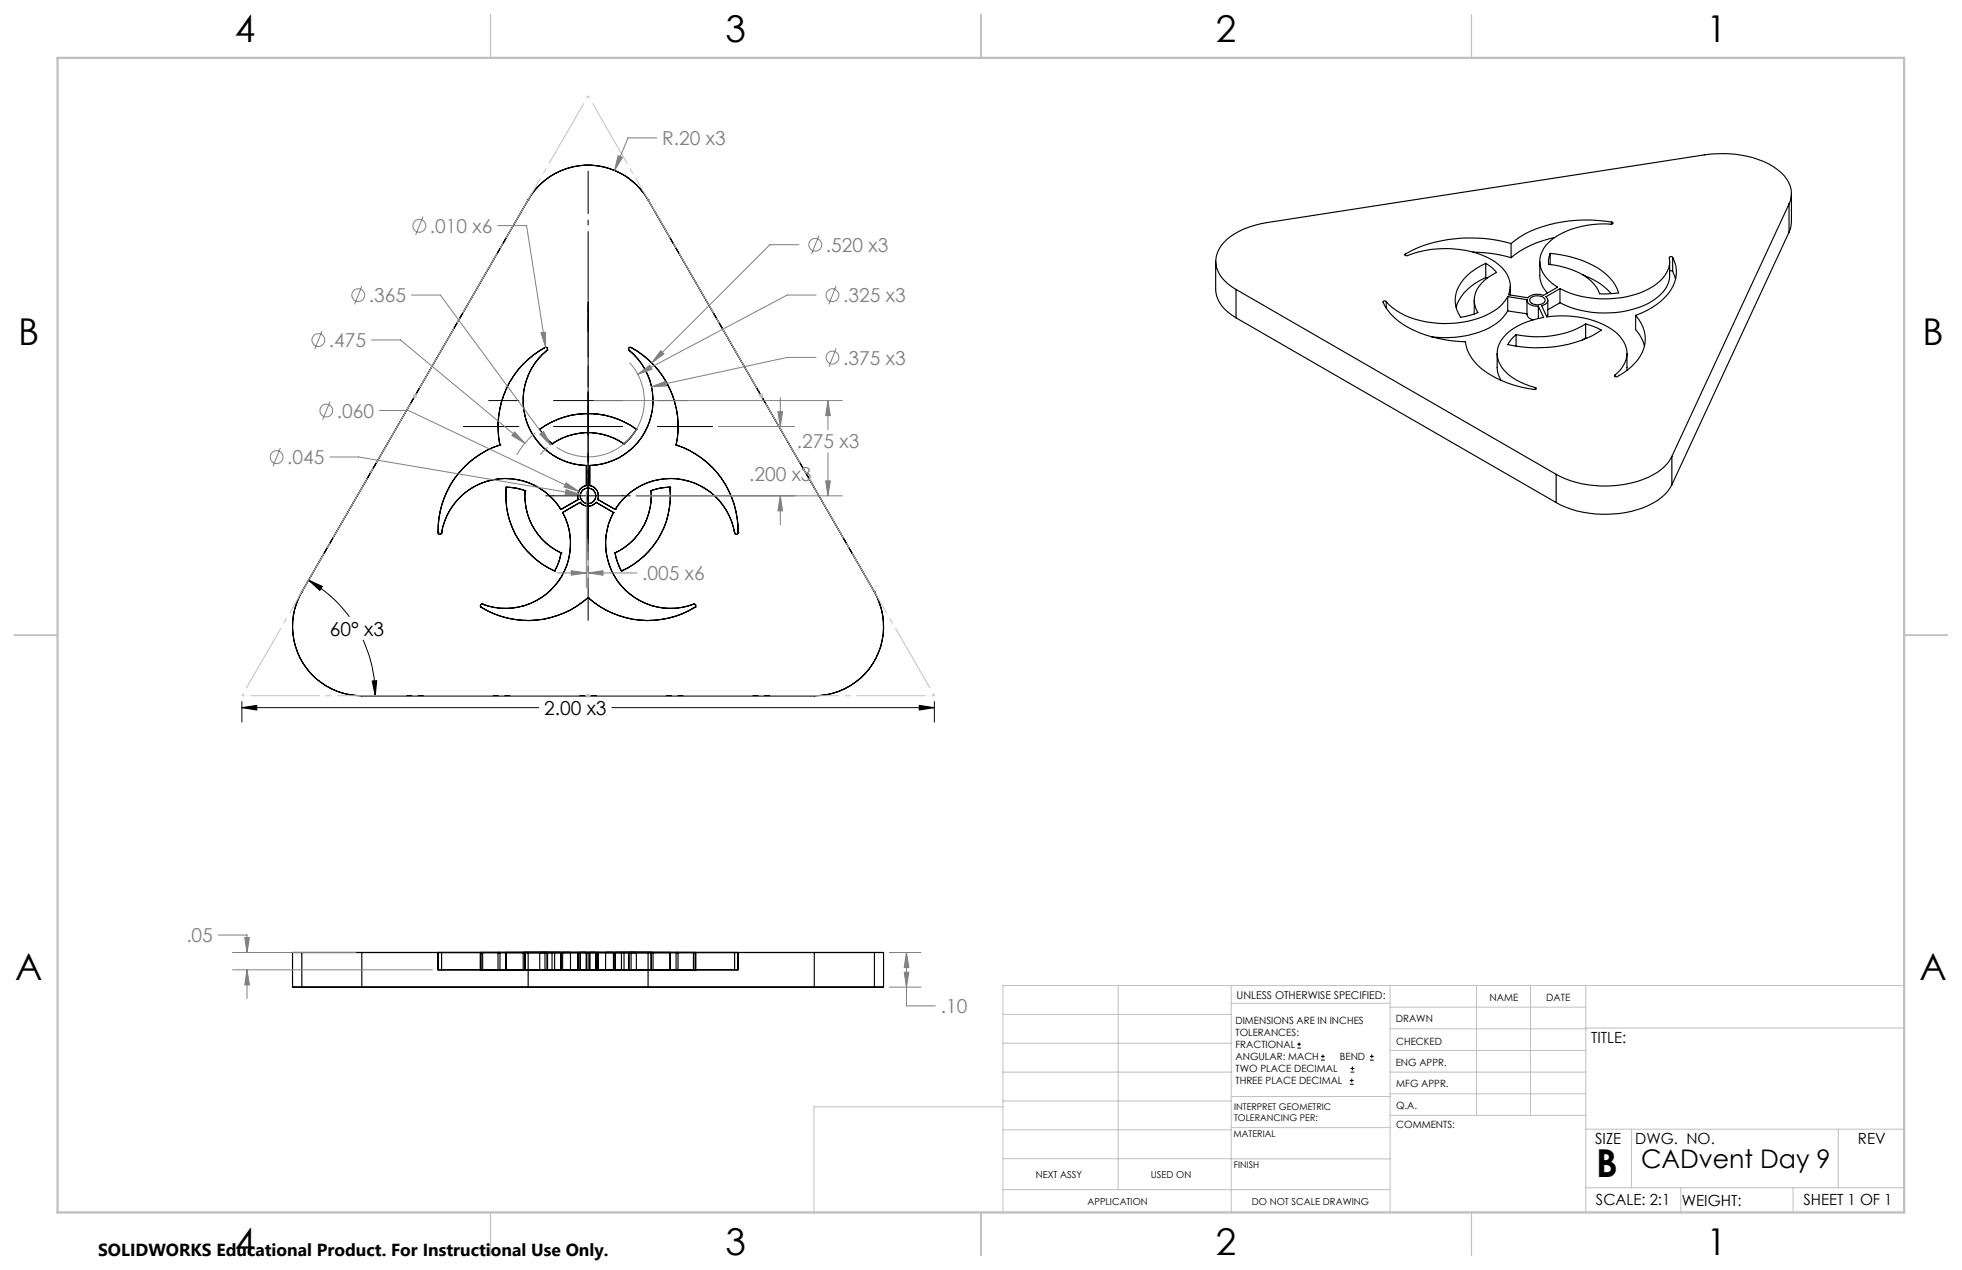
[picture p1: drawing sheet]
<svg xmlns="http://www.w3.org/2000/svg" width="432mm" height="279mm" viewBox="0 0 432 279" stroke-linecap="round" stroke-linejoin="round" font-family="sans-serif">
<g fill="none" stroke="#000" stroke-width=".25">
<path d="M116.2 44a15.2 15.2 0 0 1 26.4 0M116.2 44l-49.8 86.2M116.2 44h.1M142.6 44l49.8 86.2M142.6 44h.1M267.5 57.5v6.2a7.2 7.2 0 0 0 3.6 5.6l.9 .6M309.3 55.9v.3M324.2 55.5h.8a29 29 0 0 1 7.6 1.2M327 57.9v3.2M332.6 53.6a31.6 31.6 0 0 0-22.2 1.7l-1.1 .6M332.6 53.6v3.1M338.9 57.5v3.2a5.8 5.8 0 0 0 1.6 3.8"/>
<path d="M341.2 55.7a21.9 21.9 0 0 1 12.3 4.7 8.7 8.7 0 0 1 2.7 4.1l-4.2 .1a9.3 9.3 0 0 0-6.3-5.4l-2.4-.6-2.4-.4a4 4 0 0 1 .3-2.5zM341.2 55.7v2.5M342.2 52.2a21.6 21.6 0 0 0-9.6 4.5M354.7 48.9l.3 .1-.1 .2a21.4 21.4 0 0 0-13.2 3.4 5.6 5.6 0 0 0-1.8 8 9.5 9.5 0 0 0 2.9 2.6l-3.1 1.8a3.2 3.2 0 0 0-3.4 .5l-4.3-.7a5.6 5.6 0 0 0-2.2-6.6 18.6 18.6 0 0 0-12.6-3.5 24.4 24.4 0 0 0-7.7 1.6l-.3-.2 .1-.2M354.7 48.9a31.5 31.5 0 0 0-19.1 2.6l-3 2.1M354.7 48.9v.4M367.5 57.5a9 9 0 0 1-.6 5.4 12.4 12.4 0 0 1-8.7 5.4 22.4 22.4 0 0 1-14.9-1.7M367.5 59.7l.3-.2 .3 .2M368.1 56.6a.43 .43 0 0 0-.7 .1 6.1 6.1 0 0 1-2.8 5.8 21.4 21.4 0 0 1-18 2.3l-3.3-1.3M368.1 56.6a7.2 7.2 0 0 1-1.7 8.8 16.6 16.6 0 0 1-6.4 4M368.1 59.7l.7 1.7M368.1 56.6v3.1"/>
<path d="M393.7 44.9a6 6 0 0 0-2.5-7.6 22 22 0 0 0-16.1-3.2l-96.2 14.9a15.6 15.6 0 0 0-10.2 5 5.6 5.6 0 0 0 .8 7.8l.8 .7 1.7 1.2M393.7 44.9l-25.8 55.5M393.7 44.9v6.2M393.7 51.1l-25.8 55.5M394.3 42.6v6.2l-.2 1.5-.4 .8M119.9 76.4a.38 .38 0 0 1 .5 .2 .38 .38 0 0 1 0 .5M119.9 76.4a19.8 19.8 0 0 0-9.9 21.5M119.9 76.4h.1M120.4 77.1a14.3 14.3 0 0 0-4.5 15.7 14.3 14.3 0 0 0 13.1 9.6M120.4 77.1h.1M138.5 77.1a14.3 14.3 0 0 1 4.4 15.7 14.3 14.3 0 0 1-13.1 9.6M138.5 77.1h.1"/>
<path d="M138.9 76.4a19.8 19.8 0 0 1 9.9 21.5M138.9 76.4a.38 .38 0 0 0-.5 .2 .38 .38 0 0 0 .1 .5M138.9 76.4h.1M272 63.7l70.5 40.7M272 63.7v6.2M272 69.9l70.5 40.7M305.1 66.3a.42 .42 0 0 0-.7 .2 13.5 13.5 0 0 0 7.8 6.6l4.2 1.3 3 .6 3.1 .2a10 10 0 0 0 5.7 7.4 22.4 22.4 0 0 0 9.8 3l.1-.2-.2-.1M305.1 66.3v1.5M323 60.5a16.5 16.5 0 0 1 4-2.6l1.3 1 1.1 1a7.8 7.8 0 0 0-5 5.9 5.2 5.2 0 0 0 .9 3l-1.9 .6-1.9 .4a6.8 6.8 0 0 1 1.5-9.3zM324.4 66.1v3M327 61.1a11.1 11.1 0 0 0-6.5 6.5M327 61.1l.3 .1"/>
<path d="M329.5 77.8v3.1a5.4 5.4 0 0 0 .8 2.8M331.8 65.3l4.3 .6a1.95 1.95 0 0 0 2.5 1.5M331.8 65.3a10.8 10.8 0 0 1-6.4 4.7 22.6 22.6 0 0 1-17.2-1.2 10.3 10.3 0 0 1-3.1-2.5M331.8 68.4a12.9 12.9 0 0 1-8.8 5.4l-3.9 .5-4-.2M331.8 68.4l4.3 .6M331.8 65.3v3.1M332.4 62.9v2M333.7 73.6v2.6M336.1 66.1v3.2a1.5 1.5 0 0 0 1.3 1.1M336.9 65.5a2.49 2.49 0 0 1 3 .2 .95 .95 0 0 1-1 1.3h-.9a1 1 0 0 1-1.1-.4 1 1 0 0 1 0-1.1zM338.6 67.4l1.1 2.5a13.8 13.8 0 0 0-9.4 5 5.5 5.5 0 0 0 1.6 7.4 15.4 15.4 0 0 0 6 3M338.6 67.4v2.7"/>
<path d="M340.4 69.7a20.6 20.6 0 0 1 15.2 3.4 5.6 5.6 0 0 1 2 6.7 7.1 7.1 0 0 1-2.2 2.8M340.6 66.1v3.1l-.2 .5M343.3 63.5l-3.1 1.8a.99 .99 0 0 1 .4 1.1 .99 .99 0 0 1-.9 .7l-.4 .2 1.1 2.4M343.3 66.6l-2.7 1.6M343.3 63.5v3.1M348.3 60.4l1.1 .5a14.6 14.6 0 0 1 5.2 3.7M349 71.3l1.8 .6 1.6 .7a26.2 26.2 0 0 1-17.6 3.7l-2.9-.5 .7-1.1 1.1-1.1M349 71.3a21.3 21.3 0 0 1-15.3 2.3M349 74.4h.2M349 74.4l-.7 .4M349 71.3v3.1M358.1 77.8l-.1 3.7"/>
<path d="M360 69.4a7.5 7.5 0 0 1-1 11.4l-3 2a.32 .32 0 0 1-.5 .2 .32 .32 0 0 1-.1-.4M360 69.4v3.1a8.4 8.4 0 0 1 1.9 3.6M110 97.9a19.8 19.8 0 0 0-13.6 19.3M110 97.9h.1M118.8 94.4a12.8 12.8 0 0 0 2.7 3.2M118.8 94.4a18.2 18.2 0 0 1 21.3 0M118.8 94.4h.1M121.5 97.6a13.9 13.9 0 0 1 15.8 0M121.5 97.6h.1M137.3 97.6h.1M140.1 94.4a11.1 11.1 0 0 1-2.8 3.2M140.1 94.4h.1"/>
<path d="M148.8 97.9a19.8 19.8 0 0 1 13.6 19.3M148.8 97.9h.1M337.9 85.3v.4M355.4 82.6v.2M96.4 117.2a.39 .39 0 0 0 .4 .4 .39 .39 0 0 0 .4-.3M96.4 117.2h.1M97.2 117.3h.1M111.4 107.2a12.6 12.6 0 0 1 4.2 .7M111.4 107.2a18.1 18.1 0 0 0 10.7 18.4M111.4 107.2h.1M115.6 107.9a13.8 13.8 0 0 0 7.9 13.7M115.6 107.9h.1"/>
<path d="M123.4 112.1a14.3 14.3 0 0 0-14.9-6.5 14.3 14.3 0 0 0-11.3 11.7M123.4 112.1h.1M123.8 112.7a14.3 14.3 0 0 1-1.8 16.2 14.3 14.3 0 0 1-15.8 4M123.8 112.7h.1M127.3 109.9l-3.9 2.2M127.3 109.9h.1M127.7 110.5a2.26 2.26 0 0 0 3.5 0M127.7 110.5l-3.9 2.2M127.7 110.5h.1M129 106.8a2.33 2.33 0 0 0-1.7 3.1M129 102.4v4.4M129 102.4h.1"/>
<path d="M129 106.8h.1M129.8 106.8a2.28 2.28 0 0 1 1.8 3.1M129.8 102.4v4.4M129.8 102.4h.1M129.8 106.8h.1M131.2 110.5h.1M131.2 110.5l3.8 2.2M131.6 109.9l3.8 2.2M131.6 109.9h.1M135 112.7a14.3 14.3 0 0 0 1.8 16.2 14.3 14.3 0 0 0 15.8 4M135 112.7h.1M135.4 112.1a14.3 14.3 0 0 1 14.9-6.5 14.3 14.3 0 0 1 11.4 11.7"/>
<path d="M135.4 112.1h.1M143.3 107.9a13.9 13.9 0 0 1-7.9 13.7M143.3 107.9h.1M147.4 107.2a12.1 12.1 0 0 0-4.1 .7M147.4 107.2a18.1 18.1 0 0 1-10.6 18.4M147.4 107.2h.1M161.7 117.3h.1M162.4 117.2a.37 .37 0 0 1-.3 .4 .37 .37 0 0 1-.4-.3M162.4 117.2h.1M342.5 104.4v6.2M367.9 100.4a11.5 11.5 0 0 1-7.5 5.5 24.3 24.3 0 0 1-17.9-1.5M367.9 106.6a11.6 11.6 0 0 1-7.5 5.5 23.8 23.8 0 0 1-17.9-1.5"/>
<path d="M367.9 100.4v6.2M66.4 130.2a15.2 15.2 0 0 0 13.2 22.9M66.4 130.2h.1M105.9 133.6h.1M106.2 132.9a.37 .37 0 0 0-.4 .2 .37 .37 0 0 0 .1 .5M106.2 132.9h.1M122.1 125.6h.1M123.5 121.6a12.2 12.2 0 0 1-1.4 4M123.5 121.6h.1M129.4 131.5a19.9 19.9 0 0 1-23.5 2.1M129.4 131.5a19.8 19.8 0 0 0 23.6 2.1M129.4 131.5h.1"/>
<path d="M135.4 121.6a12.2 12.2 0 0 0 1.4 4M135.4 121.6h.1M136.8 125.6h.1M152.6 132.9a.38 .38 0 0 1 .5 .2 .38 .38 0 0 1-.1 .5M152.6 132.9h.1M153 133.6h.1M192.4 130.2a15.2 15.2 0 0 1-13.2 22.9M192.4 130.2h.1M79.6 153.1h99.6M79.6 153.1h.1M179.2 153.1h.1M64.4 209.6v7.6"/>
<path d="M66.4 209.6h-2h15.2v7.6h-15.2h2M66.4 217.2h126M66.4 209.6v7.6M66.4 209.6h126M96.4 209.6h.8M96.4 209.6h13.6M96.4 213.4h13.6M96.4 213.4h.8M96.4 209.6v3.8M97.2 209.6h26.2v3.8M97.2 213.4h26.2M97.2 209.6v3.8"/>
<path d="M105.7 209.6v3.8M105.9 209.6h23.5M105.9 209.6h-.2h.5M105.9 213.4h-.2h.5M105.9 213.4h23.5M105.9 209.6v3.8M106.2 209.6h19.4h-1.8v3.8h1.8h-19.4M106.2 209.6v3.8M109.6 209.6v3.8M110 209.6h-.4h10.3M110 213.4h-.4h10.3M110 209.6v3.8"/>
<path d="M111.3 209.6v3.8M111.4 209.6h4.2M111.4 213.4h10.7M111.4 209.6h10.7M111.4 213.4h4.2M111.4 209.6v3.8M115.1 209.6v3.8M115.5 209.6v3.8M115.6 209.6h7.9M115.6 213.4h7.9M115.6 209.6v3.8M116.2 209.6h26.4v7.6h-26.4z"/>
<path d="M118.8 209.6h2.7M118.8 209.6h21.3M118.8 213.4h2.7M118.8 213.4h21.3M118.8 209.6v3.8M119.9 209.6h.6h-.1M119.9 213.4h.6h-.1M119.9 209.6v3.8M120.4 209.6h-5.3h13.9M120.4 213.4h-5.3h13.9M120.4 209.6v3.8M120.5 209.6v3.8"/>
<path d="M121.5 213.4h15.8M121.5 209.6h15.8M121.5 209.6v3.8M122.1 213.4h1.4M122.1 209.6h1.4M122.1 209.6v3.8M123.4 213.4h4.3M123.5 209.6v3.8M125.6 209.6v3.8M127.1 209.6v3.8M127.7 213.4v-3.8h3.5v3.8M127.7 213.4h3.5"/>
<path d="M127.7 213.4h3.4zM127.7 209.6h3.4zM127.7 209.6v3.8M129 209.5h.1M129 213.4h.1M129 209.6h-1.9h.2v3.8h-.2h1.9M129 209.6v3.8M129.4 213.4h23.6M129.4 209.6h23.6M129.4 209.6v3.8M129.8 213.4h.1M129.8 209.5h.1"/>
<path d="M129.8 209.6h13.9h-5.2M129.8 213.4h13.9h-5.2M129.8 209.6h1.9h-.1v3.8h.1h-1.9M129.8 209.6v3.8M131.1 209.6v3.8M131.2 213.4h4.2M131.7 209.6v3.8M133.3 209.6v3.8M135.4 209.6h7.9M135.4 213.4h7.9M135.4 213.4h1.4M135.4 209.6h1.4"/>
<path d="M135.4 209.6v3.8M135.4 213.4h26.3M136.8 209.6h10.6M136.8 213.4h10.6M136.8 209.6v3.8M137.3 209.6h2.8M137.3 213.4h2.8M137.3 209.6v3.8M138.3 209.6v3.8M138.5 213.4h-.2h.6M138.5 209.6h-.2h.6M138.5 209.6v3.8"/>
<path d="M138.9 213.4h10.3h-.4M138.9 209.6h10.3h-.4M138.9 209.6v3.8M140.1 209.6v3.8M143.3 209.6h4.1M143.3 213.4h4.1M143.3 209.6v3.8M143.7 209.6v3.8M147.4 209.6v3.8M147.5 209.6v3.8M148.8 213.4h13.6M148.8 209.6h13.6"/>
<path d="M148.8 209.6v3.8M149.2 209.6v3.8M152.6 209.6h-19.3h1.7v3.8h-1.7h19.3M152.6 213.4h.5h-.1M152.6 209.6h.5h-.1M152.6 209.6v3.8M153 209.6v3.8M153.1 209.6v3.8M161.7 209.6h.7M161.7 213.4h.7M161.7 209.6h-26.3v3.8M161.7 209.6v3.8"/>
<path d="M162.4 209.6v3.8M192.4 209.6h2.1h-15.3v7.6h15.3h-2.1M192.4 209.6v7.6M194.5 209.6v7.6"/>
<circle cx="129.4" cy="109.1" r="1.71"/>
</g>
<g fill="none" stroke="#808080" stroke-width=".22">
<path d="M136 34.3l1 .3-1.7 2.9zM144.6 30.3h-6.4l-2.9 7.2M93.1 47.7l-1.6 4M109.5 49.6h6.4l4.2 26.8M175.8 53.8h-6.4l-26 26M180.2 51.8l-1.6 4.1M70.9 72.8l-1.6 4M79.7 62.9l-1.7 4.1M81.8 74.8h6.3l27.4 22.7M90.6 64.9h6.3l24.3 33M119.1 73.2l1-.1v3.3zM138.6 79.8a12.4 12.4 0 0 1 .2 16.4 12.4 12.4 0 0 1-16.3 2.2"/>
<path d="M145.4 77.2l.7 .7-2.7 1.9zM179.6 64.9h-6.4l-32.8 17.4M179.6 78.6h-6.4l-29.8 6.5M184 62.9l-1.6 4.1M184 76.7l-1.6 4M61.7 98.6l-1.6 4M72.6 88.3l-1.6 4.1M83.5 90.3h6.4l37.5 17.8M113.3 95l2.2 2.5-2.9-1.7zM117.8 95.2l-.5 .4a18.1 18.1 0 0 0-3.6 4.5M118.8 95.5l.8-.6 1.6 3zM120.5 98.4l-1.6 1.6"/>
<path d="M130.7 88.1h54.7M140.4 82.3l2.7-2 .4 .9zM143.4 85.1l3.1-1.2 .2 1zM158.1 93.8h16.8M171.2 90.6h1l-.5 3.2zM171.7 87.5v6.3M182.2 88.1v6.4M182.2 99.6v9.5M182.2 88.1l.5 3.3h-1zM72.6 100.5h6.4l48.7 8.3M124.6 107.7l3.1 1.1h-3.3zM124.6 106.2l2.8 1.9-3.3-1z"/>
<path d="M129 108.1v21.1M129.4 119.7v9.5M140 109.1h45.4M171.7 109.1v6.3M171.7 109.1l.5 3.3h-1zM181.7 105.8h1l-.5 3.3zM122.7 126h6.3M125.7 125.6l3.3 .4-3.3 .5zM129.4 126l3.3-.4v.9zM129.4 126h10.8M48 205.7h6.4v3.9M51.2 209.6h27.2"/>
<path d="M51.2 213.4h43.9M53.9 206.3h1l-.5 3.3zM54.4 213.4v6.3M54.4 213.4l.5 3.3h-1zM195.7 217.2h7M195.7 209.6h7M199 213.9h1l-.5 3.3zM199.5 209.6v11.7h6.3M199.5 209.6l.5 3.3h-1z"/>
<circle cx="92.3" cy="49.7" r="1.41"/>
<circle cx="179.4" cy="53.8" r="1.41"/>
<circle cx="70.1" cy="74.8" r="1.42"/>
<circle cx="78.8" cy="64.9" r="1.42"/>
<circle cx="183.2" cy="78.7" r="1.42"/>
<circle cx="183.2" cy="64.9" r="1.42"/>
<circle cx="71.8" cy="90.3" r="1.41"/>
<circle cx="60.9" cy="100.6" r="1.42"/>
</g>
<g fill="none" stroke="#000" stroke-width=".22">
<path d="M129.4 66.2v12.4M102 93.8h12.2M107.5 88.1h6.7M121.8 88.1h15.3M121.8 93.8h15.3M129.4 80.5v40.8M144.7 88.1h6.6M144.7 93.8h12.1M120.1 109.1h18.6M67.9 127.6l3 1.4-.5 .9zM67.9 127.6l2.1 1.3a28.8 28.8 0 0 1 6.9 6.8M53.2 155.7l3.3-.5v1z"/>
<path d="M53.2 154.3v4.6M53.2 155.7h65.4M79.9 140.8a29.5 29.5 0 0 1 2.7 12.3M81.9 149.8h1l-.3 3.3zM134.7 155.7h70.9M202.3 155.2l3.3 .5-3.3 .5zM205.6 154.3v4.6M285.5 230.6h.8M285.5 229.7h.8M285.9 229.3v.9M290.7 233.2h.8M290.7 232.4h.8"/>
<path d="M291.1 232v.8M297.1 238.5h.8M297.1 237.7h.8M297.2 235.9h.9M297.2 235.1h.9M297.5 237.3v.8M297.6 234.6v.9M301.5 233.2h.8M301.5 232.4h.8M301.9 232v.8"/>
</g>
<g fill="none" stroke="#c0c0c0" stroke-width=".22">
<path d="M90.8 87.1h1M91 86.7l.7 .8M91.3 86.6v1M91.7 86.7l-.7 .8M167 87.1h1M167.2 86.7l.7 .8M167.5 86.6v1M167.9 86.7l-.7 .8M128.9 153.1h1M129.1 152.7l.7 .7M129.4 152.6v1M129.8 152.7l-.7 .7"/>
<path d="M246.1 216.8v44.9M271 216.8v49.9M305.9 216.8v49.9M324.9 216.8v28.6M336.8 216.8v28.6M349 216.8v49.9M419.1 216.8h-198.4v49.9M220.7 235.9h50.3M220.7 229.5h50.3M220.7 223.2h50.3M271 220.7h34.9M305.9 231.1h43.1"/>
<path d="M305.9 226.3h43.1M305.9 221.6h43.1M305.9 235.9h43.1M349 226.2h70.1M220.7 248.6h50.3M220.7 242.2h50.3M220.7 254.9h50.3M220.7 243.5h-41.6v23.2M271 255h34.9M271 248.1h35M271 241.2h35M305.9 240.6h43.1"/>
<path d="M306 245.4h43M349 248.4h70.1M359.1 248.4v12.9M404.6 248.4v12.9M220.7 261.7h85.2M349 261.3h70.1M369.9 261.3v5.4M394.6 261.3v5.4"/>
</g>
<path d="M129.4 136.5v-98.9" fill="none" stroke="#000" stroke-width=".22" stroke-dasharray="15.2 1.3 1.3 1.3" stroke-dashoffset="5.8" stroke-linecap="butt"/>
<path d="M129.4 21.1l-76.2 132M129.4 21.1l76.2 132M205.6 153.1h-152.4" fill="none" stroke="#c0c0c0" stroke-width=".22" stroke-dasharray="15.2 1.3 1.3 1.3" stroke-dashoffset="-1.9" stroke-linecap="butt"/>
<path d="M108 3.2v9.5M215.9 3.2v9.5M323.8 3.2v9.5M3.1 139.7h9.6M419.1 139.7h9.5M108 266.7v9.6M215.9 266.7v9.6M323.8 266.7v9.6" fill="none" stroke="#c0c0c0" stroke-width=".25"/>
<path d="M12.7 12.7h406.4v254h-406.4z" fill="none" stroke="#c0c0c0" stroke-width=".5"/>
<path d="M199 213.9h1l-.5 3.3zM199.5 209.6l.5 3.3h-1zM54.4 213.4l.5 3.3h-1zM53.9 206.3h1l-.5 3.3zM145.4 77.2l-2 2.6 2.7-1.9zM113.3 95l-.7 .8 2.9 1.7zM118.8 95.5l2.4 2.4-1.6-3zM124.6 106.2l-.5 .9 3.3 1zM124.6 107.7l-.2 1.1h3.3zM140.4 82.3l3.1-1.1-.4-.9zM119.1 73.2l1 3.2v-3.3zM129.4 126l3.3-.4v.9zM125.7 125.6l3.3 .4-3.3 .5zM143.4 85.1l3.3-.2-.2-1zM181.7 105.8h1l-.5 3.3zM182.2 88.1l.5 3.3h-1zM171.2 90.6h1l-.5 3.2zM171.7 109.1l.5 3.3h-1zM136 34.3l-.7 3.2 1.7-2.9z" fill="#808080"/>
<path d="M202.3 155.2l3.3 .5-3.3 .5zM53.2 155.7l3.3-.5v1zM81.9 149.8h1l-.3 3.3zM67.9 127.6l3 1.4-.5 .9z" fill="#000"/>
<text font-size="8.5" x="351.3" y="259">B</text>
<g font-size="8.1">
<text x="51.7" y="9.3">4</text>
<text x="159.7" y="9.3">3</text>
<text x="267.6" y="9.3">2</text>
<text x="375.6" y="9.3">1</text>
<text x="4" y="76">B</text>
<text x="423.1" y="76">B</text>
<text x="3.3" y="215.7">A</text>
<text x="422.4" y="215.7">A</text>
<text x="51.7" y="276">4</text>
<text x="159.7" y="276">3</text>
<text x="267.6" y="276">2</text>
<text x="375.6" y="276">1</text>
</g>
<text font-size="5.6" x="361.2" y="257">CADvent Day 9</text>
<g font-size="4.2" fill="#808080">
<text x="145.7" y="31.9">R.20 x3</text>
<text x="94.6" y="51.2">.010 x6</text>
<text x="181.8" y="55.4">.520 x3</text>
<text x="81.2" y="66.5">.365</text>
<text x="185.6" y="66.5">.325 x3</text>
<text x="72.4" y="76.4">.475</text>
<text x="185.6" y="80.2">.375 x3</text>
<text x="74.2" y="91.9">.060</text>
<text x="175.4" y="98.6">.275 x3</text>
<text x="63.2" y="102.1">.045</text>
<text x="164.8" y="105.7">.200 x3</text>
<text x="141.3" y="127.6">.005 x6</text>
<text x="41" y="207.3">.05</text>
<text x="207" y="222.9">.10</text>
</g>
<g font-size="4.2">
<text x="72.6" y="139.8">60° x3</text>
<text x="119.7" y="157.3">2.00 x3</text>
</g>
<text font-size="3.8" x="21.6" y="276.3">SOLIDWORKS Educational Product. For Instructional Use Only.</text>
<g font-size="3.4">
<text x="350.2" y="229.5">TITLE:</text>
<text x="351.1" y="251.6">SIZE</text>
<text x="359.9" y="251.6">DWG. NO.</text>
<text x="408.9" y="251.7">REV</text>
<text x="351.2" y="265.2">SCALE: 2:1</text>
<text x="370.1" y="265.3">WEIGHT:</text>
<text x="396.9" y="265.2">SHEET 1 OF 1</text>
</g>
<text font-size="2.4" x="272.2" y="219.7">UNLESS OTHERWISE SPECIFIED:</text>
<g font-size="2.2">
<text x="327.8" y="220.1">NAME</text>
<text x="340.3" y="220.2">DATE</text>
<text x="271.9" y="225.3">DIMENSIONS ARE IN INCHES</text>
<text x="271.9" y="227.9">TOLERANCES:</text>
<text x="307.2" y="224.9">DRAWN</text>
<text x="271.9" y="230.6">FRACTIONAL</text>
<text x="271.9" y="233.2">ANGULAR: MACH</text>
<text x="294.9" y="233.2">BEND</text>
<text x="307.3" y="229.8">CHECKED</text>
<text x="271.9" y="235.9">TWO PLACE DECIMAL</text>
<text x="271.9" y="238.5">THREE PLACE DECIMAL</text>
<text x="307.2" y="234.5">ENG APPR.</text>
<text x="307.3" y="239.2">MFG APPR.</text>
<text x="307.3" y="243.9">Q.A.</text>
<text x="307.3" y="248.1">COMMENTS:</text>
</g>
<g font-size="2.1">
<text x="227.9" y="259.2">NEXT ASSY</text>
<text x="253.3" y="259.2">USED ON</text>
<text x="239.3" y="265">APPLICATION</text>
<text x="275.5" y="265.1">DO NOT SCALE DRAWING</text>
</g>
<g font-size="2">
<text x="271.6" y="244.1">INTERPRET GEOMETRIC</text>
<text x="271.5" y="250.2">MATERIAL</text>
<text x="271.6" y="246.6">TOLERANCING PER:</text>
<text x="271.5" y="257">FINISH</text>
</g>
</svg>
